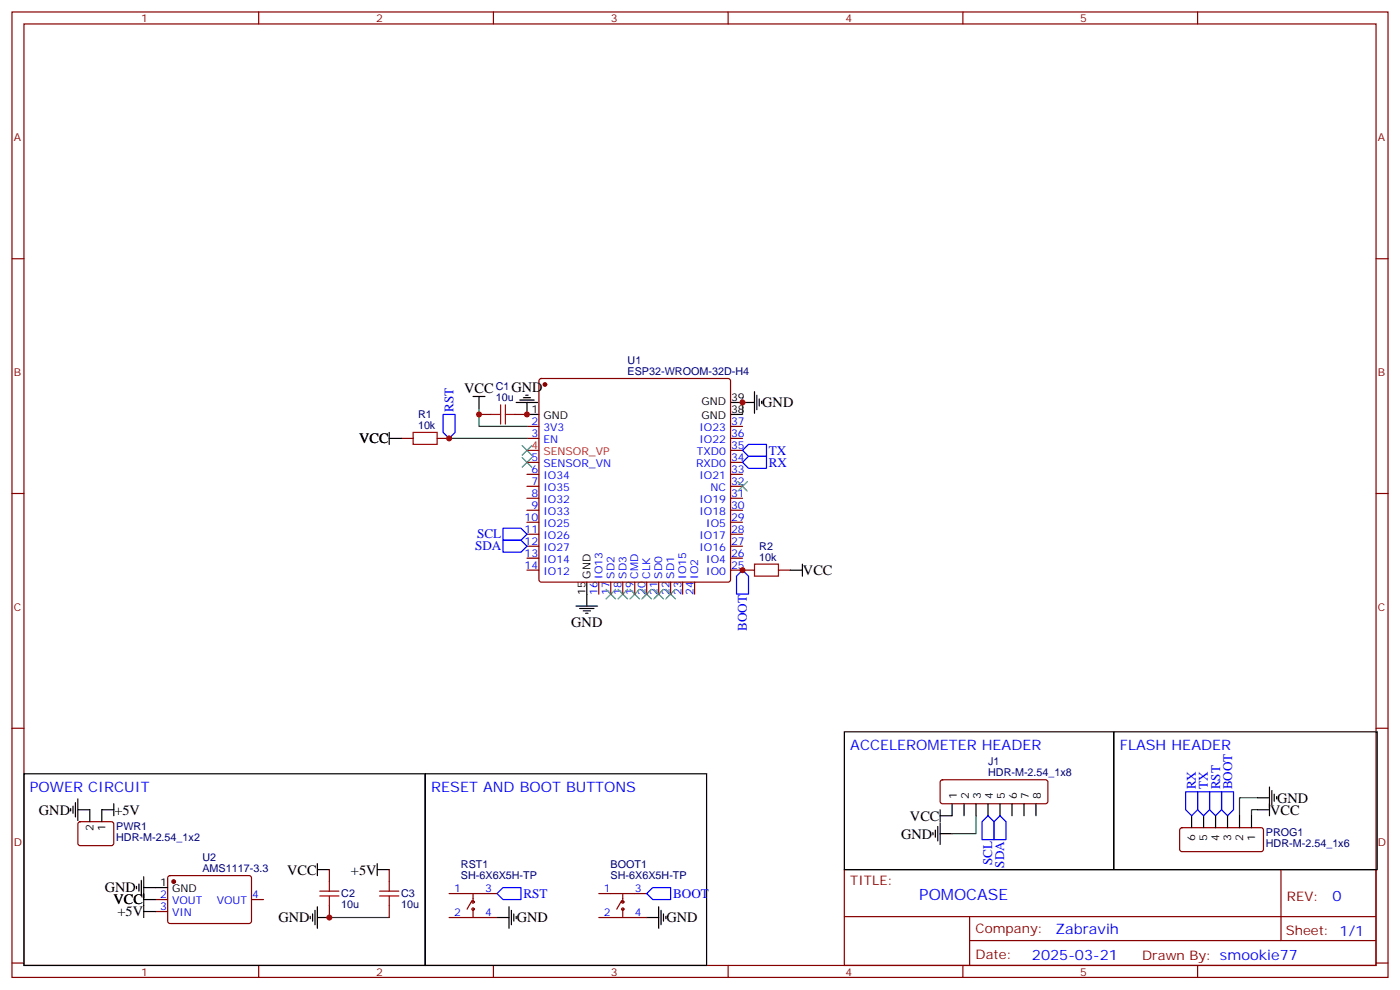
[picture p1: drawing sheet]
<svg xmlns="http://www.w3.org/2000/svg" width="412mm" height="292mm" viewBox="0 0 412 292" stroke-linecap="round" stroke-linejoin="round" font-family="sans-serif">
<g fill="none" stroke="#870000" stroke-width=".35">
<path d="M3.5 3.5h405.4v284.4h-405.4zM7.1 7.1h398.2v277.2h-398.2zM76.2 3.5v3.6M145.3 3.5v3.6M214.5 3.5v3.6M283.6 3.5v3.6M352.8 3.5v3.6M3.5 76.2h3.6M405.3 76.2h3.6M159 111.7l.5-.2h55l.5 .2 .2 .5v58.5l-.2 .5-.5 .2h-55l-.5-.2-.3-.5v-58.5zM118.2 129.1h3.5M128.8 129.1h3.5"/>
<path d="M141.1 122.1h3.5M151.7 122.1h3.5M155.2 125.6h3.5M155.2 129.1h3.5M155.2 136.2h3.5M155.2 139.7h3.5M215.2 125.6h3.5M215.2 129.1h3.5M215.2 132.6h3.5M215.2 136.2h3.5M215.2 139.7h3.5M3.5 145.3h3.6"/>
<path d="M155.2 143.2h3.5M155.2 146.8h3.5M155.2 150.3h3.5M155.2 153.8h3.5M155.2 157.3h3.5M215.2 143.2h3.5M215.2 146.8h3.5M215.2 150.3h3.5M215.2 153.8h3.5M215.2 157.3h3.5M405.3 145.3h3.6M155.2 160.9h3.5"/>
<path d="M155.2 164.4h3.5M155.2 167.9h3.5M176.4 171.4v3.6M179.9 171.4v3.6M183.4 171.4v3.6M187 171.4v3.6M190.5 171.4v3.6M194 171.4v3.6M197.6 171.4v3.6M201.1 171.4v3.6M204.6 171.4v3.6M215.2 160.9h3.5"/>
<path d="M215.2 164.4h3.5M215.2 167.9h7M229.3 167.9h3.5M3.5 214.5h3.6M405.3 214.5h3.6M277.2 229.9l.4-.2h30.4l.5 .2 .2 .5v5.6l-.3 .5-.4 .2h-30.4l-.5-.2-.2-.5v-5.6zM23.2 242.2l.4-.2 9.5 .1 .4 .6-.1 5.9-.6 .5-9.4-.1-.5-.6v-5.7zM49.6 258.1l.5-.2h23.6l.4 .7-.1 13-.6 .4-23.6-.1-.4-.6v-12.7zM97 256.1v3.5M114.7 256.1v3.5M248.7 256.1h156.6v28.2h-156.6zM347.7 244l.5-.2h23.5l.5 .7-.1 5.9-.6 .4h-23.6l-.4-.7v-5.6z"/>
<path d="M377.3 256.1v20.9M45.9 264.9h3.5M45.9 268.5h3.5M74.1 264.9h3.5M97 266.7v3.5M114.7 266.7v3.5M132.3 270.2h14.1M132.3 263.2h14.1M139 265.3l-1.4 2.5M139.3 263.2v2.4M139.3 267.8v2.4M176.4 270.2h14.1"/>
<path d="M176.4 263.2h14.1M183.1 265.3l-1.4 2.5M183.4 263.2v2.4M183.4 267.8v2.4M248.7 270h156.5M285.6 277h119.6M285.6 270v14.1M3.5 283.6h3.6M76.2 284.3v3.6M145.3 284.3v3.6M214.5 284.3v3.6M283.6 284.3v3.6"/>
<path d="M352.8 284.3v3.6M405.3 283.6h3.6"/>
<circle cx="139.3" cy="267.8" r=".35"/>
<circle cx="139.3" cy="265.6" r=".35"/>
<circle cx="183.4" cy="265.6" r=".35"/>
<circle cx="183.4" cy="267.8" r=".35"/>
</g>
<g fill="none" stroke="#000" stroke-width=".35">
<path d="M139.3 116.8h3.6M141.1 116.8v3.5M152 118.5h6.4M153.1 117.8h4.2M154.2 117.1h2.1M154.9 116.4h.7M155.2 118.5v3.6h3.5M215.2 118.5h7M222.2 115.4v6.3M223 116.4v4.3M223.7 117.5v2.1M224.4 118.2v.7"/>
<path d="M114.7 129.1h3.5M114.7 127.4v3.5M215.2 122.1h3.5M169.7 178.5h6.3M170.7 179.2h4.3M171.8 179.9h2.1M172.9 171.4v7.1M232.8 167.9h3.6M236.4 166.2v3.5M172.5 180.6h.7M248.7 215.5h79.4v40.6h-79.4zM328.1 215.5h77.6v40.6h-77.6z"/>
<path d="M7.1 227.9h118.1v56.4h-118.1zM20.8 238.1v.7M21.5 237.4v2.1M22.2 236.4v4.2M22.9 238.5h3.6v3.5M22.9 235.3v6.4M33.5 238.5h-3.5v3.5M33.5 236.7v3.5M125.2 227.9h82.9v56.4h-82.9zM276.9 238.5v3.5M280.5 236.7v3.5h-3.6M284 236.7v3.5"/>
<path d="M287.5 236.7v3.5M291 236.7v3.5M294.6 236.7v3.5M298.1 236.7v3.5M301.6 236.7v3.5M305.2 236.7v3.5M370.4 238.5h3.5M370.4 234.9h3.5M373.9 231.8v8.4M374.6 232.8v4.3M375.4 233.9v2.1M376.1 234.6v.7"/>
<path d="M41.6 259.3v4.2M42.3 258.2v12M93.5 256.1h3.5M93.5 254.4v3.5M111.1 256.1h3.6M111.1 254.4v3.5M274.8 245.2v.7M275.5 244.5v2.1M276.2 243.4v4.3M276.9 242.4v6.3M276.9 245.5h3.6M351 240.2v3.6"/>
<path d="M354.5 240.2v3.6M358.1 240.2v3.6M361.6 240.2v3.6M365.1 240.2v3.6M368.7 240.2v3.6M40.2 261.1v.7M40.9 260.4v2.1M42.3 261.4h7.1M42.3 268.5h3.6M42.3 264.9h3.6M91.4 269.9v.7M92.1 269.2v2.1"/>
<path d="M92.8 268.1v4.2M93.5 267.1v6.3M93.5 270.2h3.5M146.4 270.2h3.5M149.9 267.1v6.3M150.6 268.1v4.2M151.3 269.2v2.1M152 269.9v.7M190.5 270.2h3.5M194 267.1v6.3M194.7 268.1v4.2M195.4 269.2v2.1"/>
<path d="M196.1 269.9v.7"/>
</g>
<path d="M155.2 132.6h3.5" fill="none" stroke="#f00" stroke-width=".35"/>
<g fill="#870000" stroke="#870000" stroke-width=".35">
<circle cx="160.5" cy="113.2" r=".53"/>
<circle cx="51.2" cy="259.6" r=".53"/>
</g>
<path d="M218.7 118.5v3.6M132.3 129.1h22.9M141.1 120.3v5.3h14.1M370.4 234.9h-5.3v5.3M370.4 238.5h-1.7v1.7M287.5 240.2v5.3h-7M97 270.2h17.7" fill="none" stroke="#008700" stroke-width=".35"/>
<g fill="none" stroke="#a10000" stroke-width=".35">
<path d="M147.5 119.2v5.7M148.9 119.2v5.7M121.7 127.4h7.1v3.5h-7.1zM144.6 122.1h2.9M148.9 122.1h2.8M222.2 166.2h7.1v3.5h-7.1zM97 259.6v2.9M114.7 259.6v2.9M94.2 263.9h5.6M94.2 262.5h5.6M97 263.9v2.8M111.8 263.9h5.7"/>
<path d="M111.8 262.5h5.7M114.7 263.9v2.8"/>
</g>
<g fill="none" stroke="#00f" stroke-width=".35">
<path d="M130.5 122.1h3.6v5.3l-1.8 1.7-1.8-1.7zM218.7 132.6l1.8-1.7h5.3v3.5h-5.3zM218.7 136.2l1.8-1.8h5.3v3.5h-5.3zM148.2 155.6h5.3l1.7 1.7-1.7 1.8h-5.3zM148.2 159.1h5.3l1.7 1.8-1.7 1.7h-5.3zM218.7 167.9l1.8 1.8v5.3h-3.5v-5.3zM349.2 233.2h3.6v5.3l-1.8 1.7-1.8-1.7zM352.8 233.2h3.5v5.3l-1.8 1.7-1.7-1.7zM356.3 233.2h3.5v5.3l-1.7 1.7-1.8-1.7zM359.8 233.2h3.6v5.3l-1.8 1.7-1.8-1.7zM291 240.2l1.8 1.8v5.3h-3.5v-5.3zM294.6 240.2l1.7 1.8v5.3h-3.5v-5.3z"/>
<path d="M148.2 261.4h5.3v3.5h-5.3l-1.8-1.7zM192.3 261.4h5.3v3.5h-5.3l-1.8-1.7z"/>
</g>
<g fill="none" stroke="#3c3" stroke-width=".35">
<path d="M153.8 131.2l2.8 2.9M153.8 134.8l2.8 2.8M156.6 131.2l-2.8 2.9M156.6 134.8l-2.8 2.8M217.3 141.8l2.8 2.8M220.1 141.8l-2.8 2.8M178.5 173.6l2.8 2.8M181.3 173.6l-2.8 2.8M182 173.6l2.9 2.8M184.9 173.6l-2.9 2.8M185.6 173.6l2.8 2.8M188.4 173.6l-2.8 2.8"/>
<path d="M189.1 173.6l2.8 2.8M191.9 173.6l-2.8 2.8M192.6 173.6l2.8 2.8M195.4 173.6l-2.8 2.8M196.1 173.6l2.9 2.8M199 173.6l-2.9 2.8"/>
</g>
<g fill="#c00">
<circle cx="155.2" cy="122.1" r=".88"/>
<circle cx="141.1" cy="122.1" r=".88"/>
<circle cx="132.3" cy="129.1" r=".88"/>
<circle cx="218.7" cy="118.5" r=".88"/>
<circle cx="97" cy="270.2" r=".88"/>
<circle cx="218.7" cy="167.9" r=".88"/>
</g>
<text font-size="4.6" fill="#00f" x="270.8" y="265.1">POMOCASE</text>
<g font-size="4.2">
<text x="136.8" y="115.7">VCC</text>
<text x="150.6" y="115.3">GND</text>
<text x="224.5" y="120">GND</text>
<text x="105.8" y="130.6">VCC</text>
<text x="236.5" y="169.4">VCC</text>
<text x="168.3" y="184.6">GND</text>
<text x="11.5" y="239.9">GND</text>
<text x="33.7" y="239.9">+5V</text>
<text x="374.1" y="239.9">VCC</text>
<text x="376.2" y="236.4">GND</text>
<text x="268.1" y="241.7">VCC</text>
<text x="265.5" y="247">GND</text>
<text x="84.6" y="257.6">VCC</text>
<text x="103.4" y="257.6">+5V</text>
<text x="30.9" y="262.8">GND</text>
<text x="33.5" y="266.4">VCC</text>
<text x="34.6" y="269.9">+5V</text>
<text x="82" y="271.7">GND</text>
<text x="152.2" y="271.7">GND</text>
<text x="196.3" y="271.7">GND</text>
</g>
<g font-size="4.2" fill="#00f">
<text x="250.5" y="220.8">ACCELEROMETER HEADER</text>
<text x="329.8" y="220.8">FLASH HEADER</text>
<text x="8.8" y="233.2">POWER CIRCUIT</text>
<text x="127" y="233.2">RESET AND BOOT BUTTONS</text>
<text x="392.5" y="265.4">0</text>
<text x="310.9" y="274.9">Zabravih</text>
<text x="304" y="282.7">2025-03-21</text>
</g>
<g font-size="3.9" fill="#00f">
<text x="133.6" y="121.4" transform="rotate(-90 133.6 121.4)">RST</text>
<text x="226.5" y="133.9">TX</text>
<text x="226.5" y="137.4">RX</text>
<text x="140.6" y="158.6">SCL</text>
<text x="139.9" y="162.1">SDA</text>
<text x="220" y="185.9" transform="rotate(-90 220 185.9)">BOOT</text>
<text x="352.3" y="232.5" transform="rotate(-90 352.3 232.5)">RX</text>
<text x="355.8" y="232.5" transform="rotate(-90 355.8 232.5)">TX</text>
<text x="359.4" y="232.5" transform="rotate(-90 359.4 232.5)">RST</text>
<text x="362.9" y="232.5" transform="rotate(-90 362.9 232.5)">BOOT</text>
<text x="292.3" y="254.9" transform="rotate(-90 292.3 254.9)">SCL</text>
<text x="295.8" y="255.5" transform="rotate(-90 295.8 255.5)">SDA</text>
<text x="154.2" y="264.5">RST</text>
<text x="198.3" y="264.5">BOOT</text>
</g>
<g font-size="3.9" fill="#800">
<text x="250.5" y="260.7">TITLE:</text>
<text x="379.1" y="265.4">REV:</text>
<text x="287.4" y="274.9">Company:</text>
<text x="378.7" y="275.5">Sheet: 1/1</text>
<text x="287.4" y="282.6">Date:</text>
<text x="336.4" y="282.7">Drawn By: smookie77</text>
</g>
<g font-size="3.2" fill="#800">
<text x="41.6" y="6.5">1</text>
<text x="110.8" y="6.5">2</text>
<text x="179.9" y="6.5">3</text>
<text x="249.1" y="6.5">4</text>
<text x="318.2" y="6.5">5</text>
<text x="4.1" y="41.6">A</text>
<text x="405.9" y="41.6">A</text>
<text x="4.1" y="110.8">B</text>
<text x="405.9" y="110.8">B</text>
<text x="4.1" y="179.9">C</text>
<text x="405.9" y="179.9">C</text>
<text x="4.1" y="249.1">D</text>
<text x="405.9" y="249.1">D</text>
<text x="41.6" y="287.3">1</text>
<text x="110.8" y="287.3">2</text>
<text x="179.9" y="287.3">3</text>
<text x="249.1" y="287.3">4</text>
<text x="318.2" y="287.3">5</text>
</g>
<g font-size="3.2" fill="#000080">
<text x="184.9" y="107.2">U1</text>
<text x="184.9" y="110.4">ESP32-WROOM-32D-H4</text>
<text x="146.1" y="118.2">10u</text>
<text x="146.1" y="115">C1</text>
<text x="123.1" y="123.1">R1</text>
<text x="123.1" y="126.3">10k</text>
<text x="223.7" y="161.9">R2</text>
<text x="223.7" y="165.1">10k</text>
<text x="291.1" y="225.4">J1</text>
<text x="291.1" y="228.6">HDR-M-2.54_1x8</text>
<text x="34.2" y="244.6">PWR1</text>
<text x="34.2" y="247.7">HDR-M-2.54_1x2</text>
<text x="372.9" y="249.5">HDR-M-2.54_1x6</text>
<text x="372.9" y="246.3">PROG1</text>
<text x="59.6" y="256.8">AMS1117-3.3</text>
<text x="59.6" y="253.6">U2</text>
<text x="135.8" y="255.8">RST1</text>
<text x="179.9" y="255.8">BOOT1</text>
<text x="135.8" y="258.9">SH-6X6X5H-TP</text>
<text x="179.9" y="258.9">SH-6X6X5H-TP</text>
<text x="100.5" y="267.5">10u</text>
<text x="100.5" y="264.3">C2</text>
<text x="118.2" y="267.5">10u</text>
<text x="118.2" y="264.3">C3</text>
</g>
<g font-size="3.2">
<text x="206.6" y="119.2">GND</text>
<text x="215.4" y="118.2">39</text>
<text x="156.6" y="121.7">1</text>
<text x="160.1" y="123.5">GND</text>
<text x="206.6" y="123.5">GND</text>
<text x="215.4" y="121.7">38</text>
<text x="173.9" y="170.4" transform="rotate(-90 173.9 170.4)">GND</text>
<text x="172.5" y="175.3" transform="rotate(-90 172.5 175.3)">15</text>
<text x="281.9" y="235.4" transform="rotate(-90 281.9 235.4)">1</text>
<text x="285.4" y="235.4" transform="rotate(-90 285.4 235.4)">2</text>
<text x="288.9" y="235.4" transform="rotate(-90 288.9 235.4)">3</text>
<text x="292.5" y="235.4" transform="rotate(-90 292.5 235.4)">4</text>
<text x="296" y="235.4" transform="rotate(-90 296 235.4)">5</text>
<text x="299.5" y="235.4" transform="rotate(-90 299.5 235.4)">6</text>
<text x="303" y="235.4" transform="rotate(-90 303 235.4)">7</text>
<text x="306.6" y="235.4" transform="rotate(-90 306.6 235.4)">8</text>
<text x="27.5" y="244.7" transform="rotate(-90 27.5 244.7)">2</text>
<text x="31" y="244.7" transform="rotate(-90 31 244.7)">1</text>
<text x="352.1" y="247.6" transform="rotate(-90 352.1 247.6)">6</text>
<text x="355.6" y="247.6" transform="rotate(-90 355.6 247.6)">5</text>
<text x="359.1" y="247.6" transform="rotate(-90 359.1 247.6)">4</text>
<text x="362.7" y="247.6" transform="rotate(-90 362.7 247.6)">3</text>
<text x="366.2" y="247.6" transform="rotate(-90 366.2 247.6)">2</text>
<text x="369.7" y="247.6" transform="rotate(-90 369.7 247.6)">1</text>
<text x="47.2" y="261.1">1</text>
<text x="50.7" y="262.8">GND</text>
</g>
<g font-size="3.2" fill="#00f">
<text x="156.6" y="125.2">2</text>
<text x="215.4" y="125.2">37</text>
<text x="156.6" y="128.8">3</text>
<text x="160.1" y="130.5">EN</text>
<text x="160.1" y="127">3V3</text>
<text x="206" y="127">IO23</text>
<text x="206" y="130.5">IO22</text>
<text x="215.4" y="128.8">36</text>
<text x="156.6" y="135.8">5</text>
<text x="160.1" y="137.6">SENSOR_VN</text>
<text x="205" y="137.6">RXD0</text>
<text x="205.3" y="134.1">TXD0</text>
<text x="215.4" y="132.3">35</text>
<text x="215.4" y="135.8">34</text>
<text x="156.6" y="142.9">7</text>
<text x="156.6" y="139.3">6</text>
<text x="160.1" y="141.1">IO34</text>
<text x="206" y="141.1">IO21</text>
<text x="215.4" y="139.3">33</text>
<text x="215.4" y="142.9">32</text>
<text x="156.6" y="149.9">9</text>
<text x="156.6" y="146.4">8</text>
<text x="160.1" y="148.2">IO32</text>
<text x="160.1" y="144.6">IO35</text>
<text x="206" y="148.2">IO19</text>
<text x="209.3" y="144.6">NC</text>
<text x="215.4" y="146.4">31</text>
<text x="215.4" y="149.9">30</text>
<text x="154.5" y="153.5">10</text>
<text x="160.1" y="155.2">IO25</text>
<text x="160.1" y="151.7">IO33</text>
<text x="206" y="151.7">IO18</text>
<text x="208" y="155.2">IO5</text>
<text x="215.4" y="153.5">29</text>
<text x="154.5" y="160.5">12</text>
<text x="154.5" y="157">11</text>
<text x="160.1" y="158.8">IO26</text>
<text x="206" y="158.8">IO17</text>
<text x="215.4" y="157">28</text>
<text x="215.4" y="160.5">27</text>
<text x="154.5" y="167.6">14</text>
<text x="154.5" y="164">13</text>
<text x="160.1" y="165.8">IO14</text>
<text x="160.1" y="162.3">IO27</text>
<text x="206" y="162.3">IO16</text>
<text x="208" y="165.8">IO4</text>
<text x="215.4" y="164">26</text>
<text x="215.4" y="167.6">25</text>
<text x="160.1" y="169.3">IO12</text>
<text x="177.4" y="170.4" transform="rotate(-90 177.4 170.4)">IO13</text>
<text x="181" y="170.4" transform="rotate(-90 181 170.4)">SD2</text>
<text x="184.5" y="170.4" transform="rotate(-90 184.5 170.4)">SD3</text>
<text x="188" y="170.4" transform="rotate(-90 188 170.4)">CMD</text>
<text x="191.6" y="170.4" transform="rotate(-90 191.6 170.4)">CLK</text>
<text x="195.1" y="170.4" transform="rotate(-90 195.1 170.4)">SD0</text>
<text x="198.6" y="170.4" transform="rotate(-90 198.6 170.4)">SD1</text>
<text x="202.1" y="170.4" transform="rotate(-90 202.1 170.4)">IO15</text>
<text x="205.7" y="170.4" transform="rotate(-90 205.7 170.4)">IO2</text>
<text x="208" y="169.3">IO0</text>
<text x="176" y="175.3" transform="rotate(-90 176 175.3)">16</text>
<text x="179.6" y="175.3" transform="rotate(-90 179.6 175.3)">17</text>
<text x="183.1" y="175.3" transform="rotate(-90 183.1 175.3)">18</text>
<text x="186.6" y="175.3" transform="rotate(-90 186.6 175.3)">19</text>
<text x="190.1" y="175.3" transform="rotate(-90 190.1 175.3)">20</text>
<text x="193.7" y="175.3" transform="rotate(-90 193.7 175.3)">21</text>
<text x="197.2" y="175.3" transform="rotate(-90 197.2 175.3)">22</text>
<text x="200.7" y="175.3" transform="rotate(-90 200.7 175.3)">23</text>
<text x="204.3" y="175.3" transform="rotate(-90 204.3 175.3)">24</text>
<text x="133.8" y="262.8">1</text>
<text x="142.9" y="262.8">3</text>
<text x="177.9" y="262.8">1</text>
<text x="187" y="262.8">3</text>
<text x="47.2" y="264.6">2</text>
<text x="47.2" y="268.1">3</text>
<text x="50.7" y="266.3">VOUT</text>
<text x="50.7" y="269.9">VIN</text>
<text x="63.8" y="266.3">VOUT</text>
<text x="74.3" y="264.6">4</text>
<text x="133.8" y="269.9">2</text>
<text x="142.9" y="269.9">4</text>
<text x="177.9" y="269.9">2</text>
<text x="187" y="269.9">4</text>
</g>
<g font-size="3.2" fill="#f00">
<text x="156.6" y="132.3">4</text>
<text x="160.1" y="134.1">SENSOR_VP</text>
</g>
</svg>
